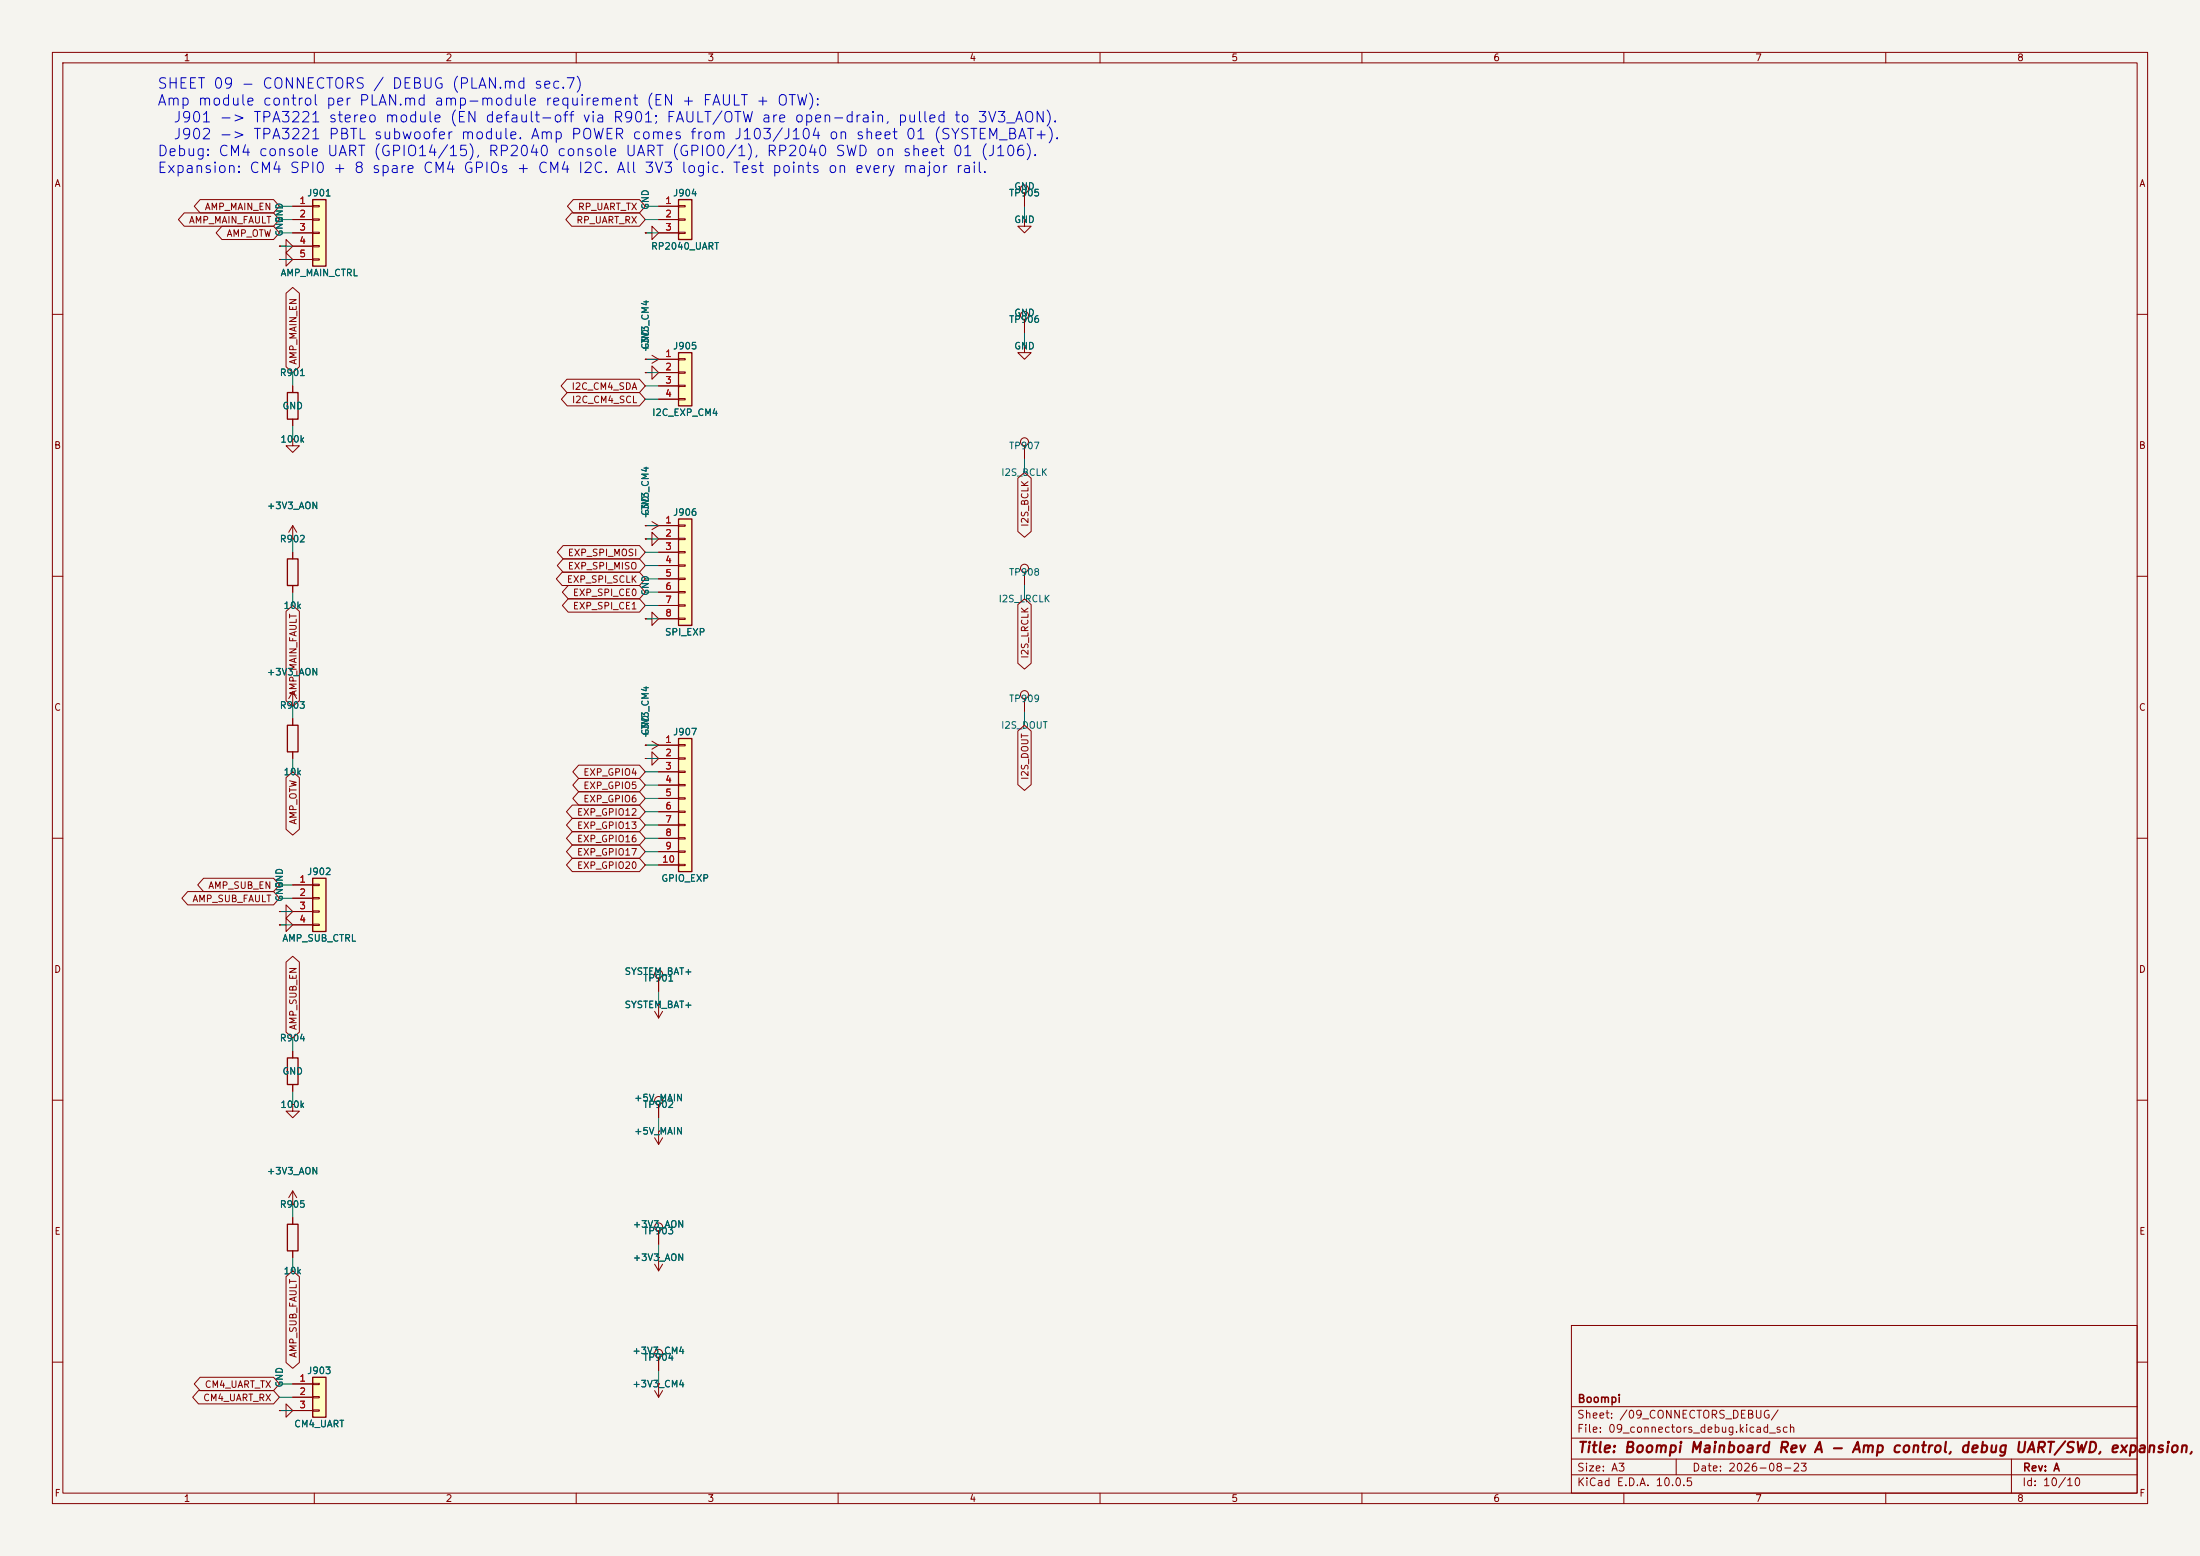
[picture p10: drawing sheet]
<svg xmlns="http://www.w3.org/2000/svg" width="420mm" height="297mm" viewBox="0 0 420 297" stroke-linecap="round" stroke-linejoin="round" font-family="sans-serif">
<path d="M0 0h420v297h-420z" fill="#f5f4ef" stroke="#f5f4ef" stroke-width=".19"/>
<g fill="none" stroke="#840000" stroke-width=".19">
<path d="M10 10h400v277h-400zM12 12h396v273h-396zM60 10v2M110 10v2M160 10v2M210 10v2M260 10v2M310 10v2M360 10v2M53.3 49.5h1.3v-1.2l1.3 1.2-1.3 1.3v-1.3M53.3 49.5h.1M53.3 47h1.3v-1.3l1.3 1.3-1.3 1.3v-1.3"/>
<path d="M53.3 47h.1M10 60h2M408 60h2M10 110h2M408 110h2M10 160h2M408 160h2M10 210h2M55.9 210.8v1.3h1.2l-1.2 1.3-1.3-1.3h1.3M55.9 210.8h.1M408 210h2M300 253h108v32h-108z"/>
<path d="M10 260h2M300 278.5h108M300 274.5h108M300 268.5h108M320 278.5v3M384 278.5v6.5M408 260h2M60 285v2M110 285v2M160 285v2M210 285v2M260 285v2"/>
<path d="M300 281.5h108M310 285v2M360 285v2"/>
</g>
<path d="M59.7 38.1h2.5v12.7h-2.5z" fill="#ffffc2"/>
<path d="M59.7 38.1h2.5v12.7h-2.5z" fill="none" stroke="#840000" stroke-width=".25"/>
<g fill="none" stroke="#840000" stroke-width=".19">
<path d="M55.9 39.4h3.8M59.7 39.2h1.3v.3h-1.3zM195.6 36.8v2.6M55.9 41.9h3.8M55.9 44.5h3.8M55.9 47h3.8M55.9 49.5h3.8M59.7 41.8h1.3v.2h-1.3zM59.7 44.3h1.3v.3h-1.3zM59.7 46.9h1.3v.2h-1.3zM59.7 49.4h1.3v.3h-1.3zM125 193l.7 1.3"/>
<path d="M125.7 191.8h.1M125.7 186.7v2.5M125.7 191.8v2.5M126.5 193l-.8 1.3"/>
<circle cx="195.6" cy="36.1" r=".76"/>
<circle cx="125.7" cy="185.9" r=".76"/>
</g>
<path d="M129.5 38.1h2.6v7.6h-2.6z" fill="#ffffc2"/>
<path d="M129.5 38.1h2.6v7.6h-2.6z" fill="none" stroke="#840000" stroke-width=".25"/>
<g fill="none" stroke="#840000" stroke-width=".19">
<path d="M125.7 39.4h3.8M129.5 39.2h1.3v.3h-1.3zM123.2 44.5h1.3v-1.3l1.2 1.3-1.2 1.2v-1.2M123.2 44.5h.1M125.7 41.9h3.8M125.7 44.5h3.8M129.5 41.8h1.3v.2h-1.3zM129.5 44.3h1.3v.3h-1.3zM195.6 41.9v1.3h1.2l-1.2 1.3-1.3-1.3h1.3M195.6 41.9h.1M123.2 68.6h.1M123.2 71.1h1.3v-1.2l1.2 1.2-1.2 1.3v-1.3"/>
<path d="M123.2 71.1h.1M123.2 68.6h2.5M124.5 67.8l1.2 .8M125.7 68.6l-1.2 .7"/>
</g>
<path d="M129.5 67.3h2.6v10.2h-2.6z" fill="#ffffc2"/>
<path d="M129.5 67.3h2.6v10.2h-2.6z" fill="none" stroke="#840000" stroke-width=".25"/>
<path d="M125.7 68.6h3.8M125.7 71.1h3.8M125.7 73.7h3.8M125.7 76.2h3.8M129.5 68.5h1.3v.2h-1.3zM129.5 71h1.3v.2h-1.3zM129.5 73.5h1.3v.3h-1.3zM129.5 76.1h1.3v.2h-1.3z" fill="none" stroke="#840000" stroke-width=".19"/>
<path d="M129.5 141h2.6v25.4h-2.6z" fill="#ffffc2"/>
<path d="M129.5 141h2.6v25.4h-2.6z" fill="none" stroke="#840000" stroke-width=".25"/>
<g fill="none" stroke="#840000" stroke-width=".19">
<path d="M125.7 142.2h3.8M125.7 144.8h3.8M125.7 147.3h3.8M125.7 149.9h3.8M125.7 152.4h3.8M125.7 154.9h3.8M125.7 157.5h3.8M129.5 142.1h1.3v.3h-1.3zM129.5 144.7h1.3v.2h-1.3zM129.5 147.2h1.3v.2h-1.3zM129.5 149.7h1.3v.3h-1.3zM129.5 152.3h1.3v.2h-1.3z"/>
<path d="M129.5 154.8h1.3v.3h-1.3zM129.5 157.4h1.3v.2h-1.3zM129.5 159.9h1.3v.2h-1.3zM125.7 160h3.8M125.7 162.6h3.8M125.7 165.1h3.8M129.5 162.4h1.3v.3h-1.3zM129.5 165h1.3v.2h-1.3z"/>
</g>
<path d="M129.5 99.1h2.6v20.3h-2.6z" fill="#ffffc2"/>
<path d="M54.9 74.9h2v5.1h-2zM129.5 99.1h2.6v20.3h-2.6zM54.9 106.7h2v5.1h-2zM54.9 138.4h2v5.1h-2z" fill="none" stroke="#840000" stroke-width=".25"/>
<g fill="none" stroke="#840000" stroke-width=".19">
<path d="M55.9 73.7v1.2M195.6 66v1.3h1.2l-1.2 1.3-1.3-1.3h1.3M195.6 66h.1M195.6 61v2.5M55.9 83.8v1.3h1.2l-1.2 1.3-1.3-1.3h1.3M55.9 83.8h.1M55.9 80v1.3M195.6 85.1v2.5M55.9 102.9h.1M55.9 100.3v2.6M55.9 105.4v1.3M55.9 111.8v1.2"/>
<path d="M55.9 100.3l-.8 1.3M55.9 100.3l.7 1.3M123.2 118.1h1.3v-1.3l1.2 1.3-1.2 1.3v-1.3M123.2 118.1h.1M125.7 100.3h3.8M125.7 102.9h3.8M125.7 105.4h3.8M125.7 108h3.8M125.7 110.5h3.8M125.7 113h3.8M125.7 115.6h3.8M125.7 118.1h3.8"/>
<path d="M129.5 100.2h1.3v.3h-1.3zM129.5 102.7h1.3v.3h-1.3zM129.5 105.3h1.3v.2h-1.3zM129.5 107.8h1.3v.3h-1.3zM129.5 110.4h1.3v.2h-1.3zM129.5 112.9h1.3v.3h-1.3zM129.5 115.4h1.3v.3h-1.3zM129.5 118h1.3v.2h-1.3zM55.9 134.6h.1M55.9 132.1v2.5M55.9 137.2v1.2M55.9 132.1l-.8 1.3"/>
<path d="M55.9 132.1l.7 1.3M195.6 133.4v2.5M55.9 143.5v1.3M123.2 144.8h1.3v-1.3l1.2 1.3-1.2 1.3v-1.3M123.2 144.8h.1M123.2 142.2h.1M123.2 142.2h2.5M124.5 141.5l1.2 .7M125.7 142.2l-1.2 .8M125 217.2l.7 1.2M125.7 215.9h.1M125.7 210.8v2.6"/>
<path d="M125.7 215.9v2.5M126.5 217.2l-.8 1.2M125.7 234.9v2.6M125 241.3l.7 1.3M125.7 240h.1M125.7 240v2.6M125.7 259.1v2.5M126.5 241.3l-.8 1.3M125 265.4l.7 1.3M125.7 264.2h.1M125.7 264.2v2.5M126.5 265.4l-.8 1.3"/>
<circle cx="195.6" cy="60.2" r=".76"/>
<circle cx="195.6" cy="84.3" r=".76"/>
<circle cx="195.6" cy="132.6" r=".76"/>
<circle cx="125.7" cy="210.1" r=".76"/>
<circle cx="125.7" cy="234.2" r=".76"/>
<circle cx="125.7" cy="258.3" r=".76"/>
</g>
<path d="M59.7 167.6h2.5v10.2h-2.5z" fill="#ffffc2"/>
<path d="M59.7 167.6h2.5v10.2h-2.5zM54.9 233.7h2v5.1h-2z" fill="none" stroke="#840000" stroke-width=".25"/>
<g fill="none" stroke="#840000" stroke-width=".19">
<path d="M124.5 99.6l1.2 .7M123.2 102.9h1.3v-1.3l1.2 1.3-1.2 1.2v-1.2M123.2 102.9h.1M123.2 100.3h.1M123.2 100.3h2.5M125.7 100.3l-1.2 .8M195.6 109.2v2.6M53.3 174h1.3v-1.3l1.3 1.3-1.3 1.3v-1.3M53.3 174h.1M53.3 176.5h1.3v-1.2l1.3 1.2-1.3 1.3v-1.3M53.3 176.5h.1M55.9 168.9h3.8"/>
<path d="M55.9 171.5h3.8M55.9 174h3.8M55.9 176.5h3.8M59.7 168.8h1.3v.2h-1.3zM59.7 171.3h1.3v.3h-1.3zM59.7 173.9h1.3v.2h-1.3zM59.7 176.4h1.3v.3h-1.3zM55.9 229.9h.1M55.9 227.3l-.8 1.3M55.9 227.3l.7 1.3M55.9 227.3v2.6M55.9 232.4v1.3"/>
<path d="M55.9 238.8v1.2M53.3 269.2h1.3v-1.2l1.3 1.2-1.3 1.3v-1.3M53.3 269.2h.1"/>
<circle cx="195.6" cy="108.5" r=".76"/>
</g>
<path d="M59.7 262.9h2.5v7.6h-2.5z" fill="#ffffc2"/>
<path d="M54.9 201.9h2v5.1h-2zM59.7 262.9h2.5v7.6h-2.5z" fill="none" stroke="#840000" stroke-width=".25"/>
<g fill="none" stroke="#840000" stroke-width=".19">
<path d="M38.2 38.1h14l1.1 1.3-1.1 1.2h-14l-1.1-1.2zM55.9 39.4h3.8M109.4 38.1h12.7l1.1 1.3-1.1 1.2h-12.7l-1.1-1.2zM125.7 39.4h3.8M195.6 36.8v2.6M35.2 40.6h17l1.1 1.3-1.1 1.3h-17l-1.1-1.3zM42.4 43.2h9.8l1.1 1.3-1.1 1.2h-9.8l-1.1-1.2zM53.3 47h.1M53.3 49.5h.1M54.6 56l1.3-1.1 1.3 1.1v14l-1.3 1.1-1.3-1.1zM55.9 41.9h3.8M55.9 44.5h3.8"/>
<path d="M55.9 47h3.8M55.9 49.5h3.8M109.1 40.6h13l1.1 1.3-1.1 1.3h-13l-1.1-1.3zM123.2 44.5h.1M125.7 41.9h3.8M125.7 44.5h3.8M195.6 41.9h.1M55.9 73.7v1.2M108.2 72.4h13.9l1.1 1.3-1.1 1.2h-13.9l-1.1-1.2zM108.3 74.9h13.8l1.1 1.3-1.1 1.3h-13.8l-1.1-1.3zM123.2 71.1h.1M123.2 68.6h.1"/>
<path d="M125.7 68.6h3.8M125.7 71.1h3.8M125.7 73.7h3.8M125.7 76.2h3.8M195.6 66h.1M195.6 61v2.5M55.9 83.8h.1M55.9 80v1.3M194.3 91.3l1.3-1.1 1.3 1.1v10.1l-1.3 1.2-1.3-1.2zM54.6 116.7l1.3-1.1 1.3 1.1v17l-1.3 1.2-1.3-1.2zM55.9 102.9h.1M55.9 105.4v1.3"/>
<path d="M55.9 111.8v1.2M107.3 109.2h14.8l1.1 1.3-1.1 1.3h-14.8l-1.1-1.3zM107.5 104.1h14.6l1.1 1.3-1.1 1.3h-14.6l-1.1-1.3zM107.5 106.7h14.6l1.1 1.3-1.1 1.2h-14.6l-1.1-1.2zM108.5 111.8h13.6l1.1 1.2-1.1 1.3h-13.6l-1.1-1.3zM108.5 114.3h13.6l1.1 1.3-1.1 1.2h-13.6l-1.1-1.2zM123.2 100.3h.1M123.2 102.9h.1M123.2 118.1h.1M125.7 100.3h3.8M125.7 102.9h3.8M125.7 105.4h3.8"/>
<path d="M125.7 108h3.8M125.7 110.5h3.8M125.7 113h3.8M125.7 115.6h3.8M125.7 118.1h3.8M194.3 115.4l1.3-1.1 1.3 1.1v11.2l-1.3 1.1-1.3-1.1zM55.9 134.6h.1M55.9 137.2v1.2M194.3 139.5l1.3-1.1 1.3 1.1v10.3l-1.3 1.1-1.3-1.1zM54.6 148.4l1.3-1.1 1.3 1.1v9.9l-1.3 1.1-1.3-1.1zM55.9 143.5v1.3M109.3 153.7h12.8l1.1 1.2-1.1 1.3h-12.8l-1.2-1.3z"/>
<path d="M109.3 156.2h12.8l1.1 1.3-1.1 1.3h-12.8l-1.2-1.3zM109.3 158.7h12.8l1.1 1.3-1.1 1.3h-12.8l-1.2-1.3zM110.5 148.6h11.6l1.1 1.3-1.1 1.2h-11.6l-1.1-1.2zM110.5 151.1h11.6l1.1 1.3-1.1 1.3h-11.6l-1.1-1.3zM110.5 146h11.6l1.1 1.3-1.1 1.3h-11.6l-1.1-1.3zM123.2 142.2h.1M123.2 144.8h.1M125.7 142.2h3.8M125.7 144.8h3.8M125.7 147.3h3.8M125.7 149.9h3.8M125.7 152.4h3.8"/>
<path d="M125.7 154.9h3.8M125.7 157.5h3.8M35.8 170.2h16.4l1.1 1.3-1.1 1.2h-16.4l-1.1-1.2zM38.9 167.6h13.3l1.1 1.3-1.1 1.3h-13.3l-1.2-1.3zM53.3 174h.1M53.3 176.5h.1M55.9 168.9h3.8M55.9 171.5h3.8M55.9 174h3.8M55.9 176.5h3.8M109.3 161.3h12.8l1.1 1.3-1.1 1.2h-12.8l-1.2-1.2zM109.3 163.8h12.8l1.1 1.3-1.1 1.3h-12.8l-1.2-1.3z"/>
<path d="M125.7 160h3.8M125.7 162.6h3.8M125.7 165.1h3.8M54.6 183.6l1.3-1.1 1.3 1.1v13.4l-1.3 1.1-1.3-1.1zM125.7 191.8h.1M125.7 186.7v2.5M55.9 210.8h.1M55.9 200.7v1.2M55.9 207v1.3M125.7 215.9h.1M125.7 210.8v2.6M55.9 229.9h.1"/>
<path d="M55.9 232.4v1.3M55.9 238.8v1.2M125.7 234.9v2.6M54.6 243.7l1.3-1.1 1.3 1.1v16.4l-1.3 1.1-1.3-1.1zM125.7 240h.1M125.7 259.1v2.5M37.9 265.4h14.3l1.1 1.3-1.1 1.3h-14.3l-1.1-1.3zM38.2 262.9h14l1.1 1.3-1.1 1.2h-14l-1.1-1.2zM53.3 269.2h.1M55.9 264.2h3.8M55.9 266.7h3.8M55.9 269.2h3.8"/>
<path d="M59.7 264h1.3v.3h-1.3zM59.7 266.6h1.3v.2h-1.3zM59.7 269.1h1.3v.3h-1.3zM125.7 264.2h.1"/>
</g>
<g fill="none" stroke="#009600" stroke-width=".19">
<path d="M53.3 39.4h2.6M123.2 39.4h2.5M195.6 39.4v2.5M53.3 47h2.6M53.3 49.5h2.6M53.3 44.5h2.6M53.3 41.9h2.6M123.2 44.5h2.5M123.2 41.9h2.5M55.9 71.1v2.6M123.2 71.1h2.5M123.2 68.6h2.5"/>
<path d="M123.2 76.2h2.5M123.2 73.7h2.5M195.6 63.5v2.5M55.9 81.3v2.5M195.6 87.6v2.6M55.9 102.9v2.5M55.9 113v2.6M123.2 113h2.5M123.2 115.6h2.5M123.2 118.1h2.5M123.2 110.5h2.5M123.2 105.4h2.5"/>
<path d="M123.2 108h2.5M123.2 102.9h2.5M123.2 100.3h2.5M195.6 111.8v2.5M55.9 134.6v2.6M195.6 135.9v2.5M55.9 144.8v2.5M123.2 142.2h2.5M123.2 154.9h2.5M123.2 152.4h2.5M123.2 149.9h2.5M123.2 144.8h2.5"/>
<path d="M123.2 157.5h2.5M123.2 147.3h2.5M53.3 168.9h2.6M53.3 171.5h2.6M53.3 174h2.6M53.3 176.5h2.6M123.2 160h2.5M123.2 165.1h2.5M123.2 162.6h2.5M55.9 198.1v2.6M125.7 189.2v2.6M55.9 208.3v2.5"/>
<path d="M125.7 213.4v2.5M55.9 229.9v2.5M125.7 237.5v2.5M55.9 240v2.6M53.3 264.2h2.6M53.3 269.2h2.6M53.3 266.7h2.6M125.7 261.6v2.6"/>
</g>
<g font-size="2" fill="#0000c2">
<text x="29.9" y="17.4">SHEET 09 - CONNECTORS / DEBUG (PLAN.md sec.7)</text>
<text x="29.9" y="20.7">Amp module control per PLAN.md amp-module requirement (EN + FAULT + OTW):</text>
<text x="32.9" y="23.9">J901 -&gt; TPA3221 stereo module (EN default-off via R901; FAULT/OTW are open-drain, pulled to 3V3_AON).</text>
<text x="32.9" y="27.1">J902 -&gt; TPA3221 PBTL subwoofer module. Amp POWER comes from J103/J104 on sheet 01 (SYSTEM_BAT+).</text>
<text x="29.9" y="30.3">Debug: CM4 console UART (GPIO14/15), RP2040 console UART (GPIO0/1), RP2040 SWD on sheet 01 (J106).</text>
<text x="29.9" y="33.5">Expansion: CM4 SPI0 + 8 spare CM4 GPIOs + CM4 I2C. All 3V3 logic. Test points on every major rail.</text>
</g>
<text font-size="2" fill="#840000" x="301" y="277.8">Title: Boompi Mainboard Rev A - Amp control, debug UART/SWD, expansion,</text>
<g font-size="1.5" fill="#840000">
<text x="301" y="268.1">Boompi</text>
<text x="300.9" y="273.8">File: 09_connectors_debug.kicad_sch</text>
<text x="300.9" y="271.1">Sheet: /09_CONNECTORS_DEBUG/</text>
<text x="300.9" y="281.2">Size: A3</text>
<text x="322.9" y="281.2">Date: 2026-08-23</text>
<text x="386" y="281.2">Rev: A</text>
<text x="300.9" y="284">KiCad E.D.A. 10.0.5</text>
<text x="385.9" y="284">Id: 10/10</text>
</g>
<g font-size="1.3" fill="#840000">
<text x="35" y="12">1</text>
<text x="85" y="12">2</text>
<text x="135" y="12">3</text>
<text x="185" y="12">4</text>
<text x="235" y="12">5</text>
<text x="285" y="12">6</text>
<text x="335" y="12">7</text>
<text x="385" y="12">8</text>
<text x="10.3" y="36">A</text>
<text x="408.3" y="36">A</text>
<text x="39" y="40.4">AMP_MAIN_EN</text>
<text x="110.2" y="40.4">RP_UART_TX</text>
<text x="36" y="43">AMP_MAIN_FAULT</text>
<text x="43.2" y="45.5">AMP_OTW</text>
<text x="109.9" y="43">RP_UART_RX</text>
<text x="56.9" y="69.7" transform="rotate(-90 56.9 69.7)">AMP_MAIN_EN</text>
<text x="109" y="74.7">I2C_CM4_SDA</text>
<text x="109.1" y="77.3">I2C_CM4_SCL</text>
<text x="10.2" y="86">B</text>
<text x="408.2" y="86">B</text>
<text x="196.6" y="100.7" transform="rotate(-90 196.6 100.7)">I2S_BCLK</text>
<text x="108.3" y="106.5">EXP_SPI_MOSI</text>
<text x="108.1" y="111.5">EXP_SPI_SCLK</text>
<text x="108.3" y="109">EXP_SPI_MISO</text>
<text x="109.3" y="114.1">EXP_SPI_CE0</text>
<text x="109.3" y="116.6">EXP_SPI_CE1</text>
<text x="196.6" y="125.8" transform="rotate(-90 196.6 125.8)">I2S_LRCLK</text>
<text x="10.2" y="136">C</text>
<text x="56.9" y="132.9" transform="rotate(-90 56.9 132.9)">AMP_MAIN_FAULT</text>
<text x="408.2" y="136">C</text>
<text x="111.3" y="148.4">EXP_GPIO4</text>
<text x="196.6" y="149" transform="rotate(-90 196.6 149)">I2S_DOUT</text>
<text x="110" y="156">EXP_GPIO12</text>
<text x="111.3" y="150.9">EXP_GPIO5</text>
<text x="111.3" y="153.5">EXP_GPIO6</text>
<text x="56.9" y="157.5" transform="rotate(-90 56.9 157.5)">AMP_OTW</text>
<text x="110" y="158.5">EXP_GPIO13</text>
<text x="110" y="161.1">EXP_GPIO16</text>
<text x="110" y="163.6">EXP_GPIO17</text>
<text x="110" y="166.2">EXP_GPIO20</text>
<text x="36.6" y="172.5">AMP_SUB_FAULT</text>
<text x="39.6" y="170">AMP_SUB_EN</text>
<text x="10.2" y="186">D</text>
<text x="408.2" y="186">D</text>
<text x="56.9" y="196.7" transform="rotate(-90 56.9 196.7)">AMP_SUB_EN</text>
<text x="10.3" y="236">E</text>
<text x="408.3" y="236">E</text>
<text x="56.9" y="259.3" transform="rotate(-90 56.9 259.3)">AMP_SUB_FAULT</text>
<text x="38.7" y="267.8">CM4_UART_RX</text>
<text x="39" y="265.2">CM4_UART_TX</text>
<text x="10.3" y="286">F</text>
<text x="35" y="287">1</text>
<text x="85" y="287">2</text>
<text x="135" y="287">3</text>
<text x="185" y="287">4</text>
<text x="235" y="287">5</text>
<text x="285" y="287">6</text>
<text x="335" y="287">7</text>
<text x="385" y="287">8</text>
<text x="408.3" y="286">F</text>
</g>
<g font-size="1.3" fill="#a90000">
<text x="57.1" y="39.2">1</text>
<text x="57.1" y="41.8">2</text>
<text x="126.9" y="39.2">1</text>
<text x="126.9" y="41.8">2</text>
<text x="57.1" y="44.3">3</text>
<text x="57.1" y="46.9">4</text>
<text x="126.9" y="44.3">3</text>
<text x="57.1" y="49.4">5</text>
<text x="126.9" y="68.4">1</text>
<text x="126.9" y="71">2</text>
<text x="126.9" y="73.5">3</text>
<text x="126.9" y="76.1">4</text>
<text x="126.9" y="100.2">1</text>
<text x="126.9" y="102.7">2</text>
<text x="126.9" y="105.3">3</text>
<text x="126.9" y="107.8">4</text>
<text x="126.9" y="110.4">5</text>
<text x="126.9" y="112.9">6</text>
<text x="126.9" y="115.4">7</text>
<text x="126.9" y="118">8</text>
<text x="126.9" y="142.1">1</text>
<text x="126.9" y="144.6">2</text>
<text x="126.9" y="147.2">3</text>
<text x="126.9" y="149.7">4</text>
<text x="126.9" y="152.3">5</text>
<text x="126.9" y="154.8">6</text>
<text x="126.9" y="157.3">7</text>
<text x="126.9" y="159.9">8</text>
<text x="126.3" y="165">10</text>
<text x="126.9" y="162.4">9</text>
<text x="57.1" y="168.8">1</text>
<text x="57.1" y="171.3">2</text>
<text x="57.1" y="173.9">3</text>
<text x="57.1" y="176.4">4</text>
<text x="57.1" y="264">1</text>
<text x="57.1" y="266.6">2</text>
<text x="57.1" y="269.1">3</text>
</g>
<g font-size="1.3" fill="#006464">
<text x="58.5" y="37.8">J901</text>
<text x="124.2" y="40.2" transform="rotate(-90 124.2 40.2)">GND</text>
<text x="128.4" y="37.8">J904</text>
<text x="192.5" y="37.8">TP905</text>
<text x="193.5" y="36.5">GND</text>
<text x="54.3" y="45.2" transform="rotate(-90 54.3 45.2)">GND</text>
<text x="54.3" y="42.7" transform="rotate(-90 54.3 42.7)">GND</text>
<text x="124.2" y="48">RP2040_UART</text>
<text x="193.5" y="42.9">GND</text>
<text x="53.5" y="53">AMP_MAIN_CTRL</text>
<text x="192.5" y="61.9">TP906</text>
<text x="193.5" y="60.7">GND</text>
<text x="124.2" y="67.3" transform="rotate(-90 124.2 67.3)">+3V3_CM4</text>
<text x="124.2" y="66.8" transform="rotate(-90 124.2 66.8)">GND</text>
<text x="128.4" y="67">J905</text>
<text x="193.5" y="67">GND</text>
<text x="53.3" y="72.1">R901</text>
<text x="53.8" y="78.4">GND</text>
<text x="124.4" y="79.7">I2C_EXP_CM4</text>
<text x="53.4" y="84.8">100k</text>
<text x="192.5" y="86.1">TP907</text>
<text x="191" y="91.1">I2S_BCLK</text>
<text x="50.9" y="97.5">+3V3_AON</text>
<text x="124.2" y="99.1" transform="rotate(-90 124.2 99.1)">+3V3_CM4</text>
<text x="124.2" y="98.6" transform="rotate(-90 124.2 98.6)">GND</text>
<text x="128.4" y="98.8">J906</text>
<text x="53.3" y="103.8">R902</text>
<text x="124.2" y="113.8" transform="rotate(-90 124.2 113.8)">GND</text>
<text x="192.5" y="110.2">TP908</text>
<text x="54" y="116.5">10k</text>
<text x="190.5" y="115.3">I2S_LRCLK</text>
<text x="126.8" y="121.6">SPI_EXP</text>
<text x="50.9" y="129.2">+3V3_AON</text>
<text x="53.3" y="135.6">R903</text>
<text x="192.5" y="134.3">TP909</text>
<text x="124.2" y="141" transform="rotate(-90 124.2 141)">+3V3_CM4</text>
<text x="124.2" y="140.5" transform="rotate(-90 124.2 140.5)">GND</text>
<text x="128.4" y="140.7">J907</text>
<text x="191" y="139.4">I2S_DOUT</text>
<text x="54" y="148.3">10k</text>
<text x="58.5" y="167.3">J902</text>
<text x="54.3" y="169.7" transform="rotate(-90 54.3 169.7)">GND</text>
<text x="126.1" y="168.6">GPIO_EXP</text>
<text x="53.8" y="180">AMP_SUB_CTRL</text>
<text x="119.1" y="186.4">SYSTEM_BAT+</text>
<text x="122.7" y="187.7">TP901</text>
<text x="119.1" y="192.7">SYSTEM_BAT+</text>
<text x="53.3" y="199.1">R904</text>
<text x="53.8" y="205.4">GND</text>
<text x="53.4" y="211.8">100k</text>
<text x="120.9" y="210.5">+5V_MAIN</text>
<text x="122.7" y="211.8">TP902</text>
<text x="120.9" y="216.9">+5V_MAIN</text>
<text x="50.9" y="224.5">+3V3_AON</text>
<text x="53.3" y="230.8">R905</text>
<text x="120.7" y="234.6">+3V3_AON</text>
<text x="122.7" y="235.9">TP903</text>
<text x="54" y="243.5">10k</text>
<text x="120.7" y="241">+3V3_AON</text>
<text x="58.5" y="262.6">J903</text>
<text x="120.6" y="258.8">+3V3_CM4</text>
<text x="122.7" y="260">TP904</text>
<text x="54.3" y="265" transform="rotate(-90 54.3 265)">GND</text>
<text x="120.6" y="265.1">+3V3_CM4</text>
<text x="56.1" y="272.7">CM4_UART</text>
</g>
</svg>
